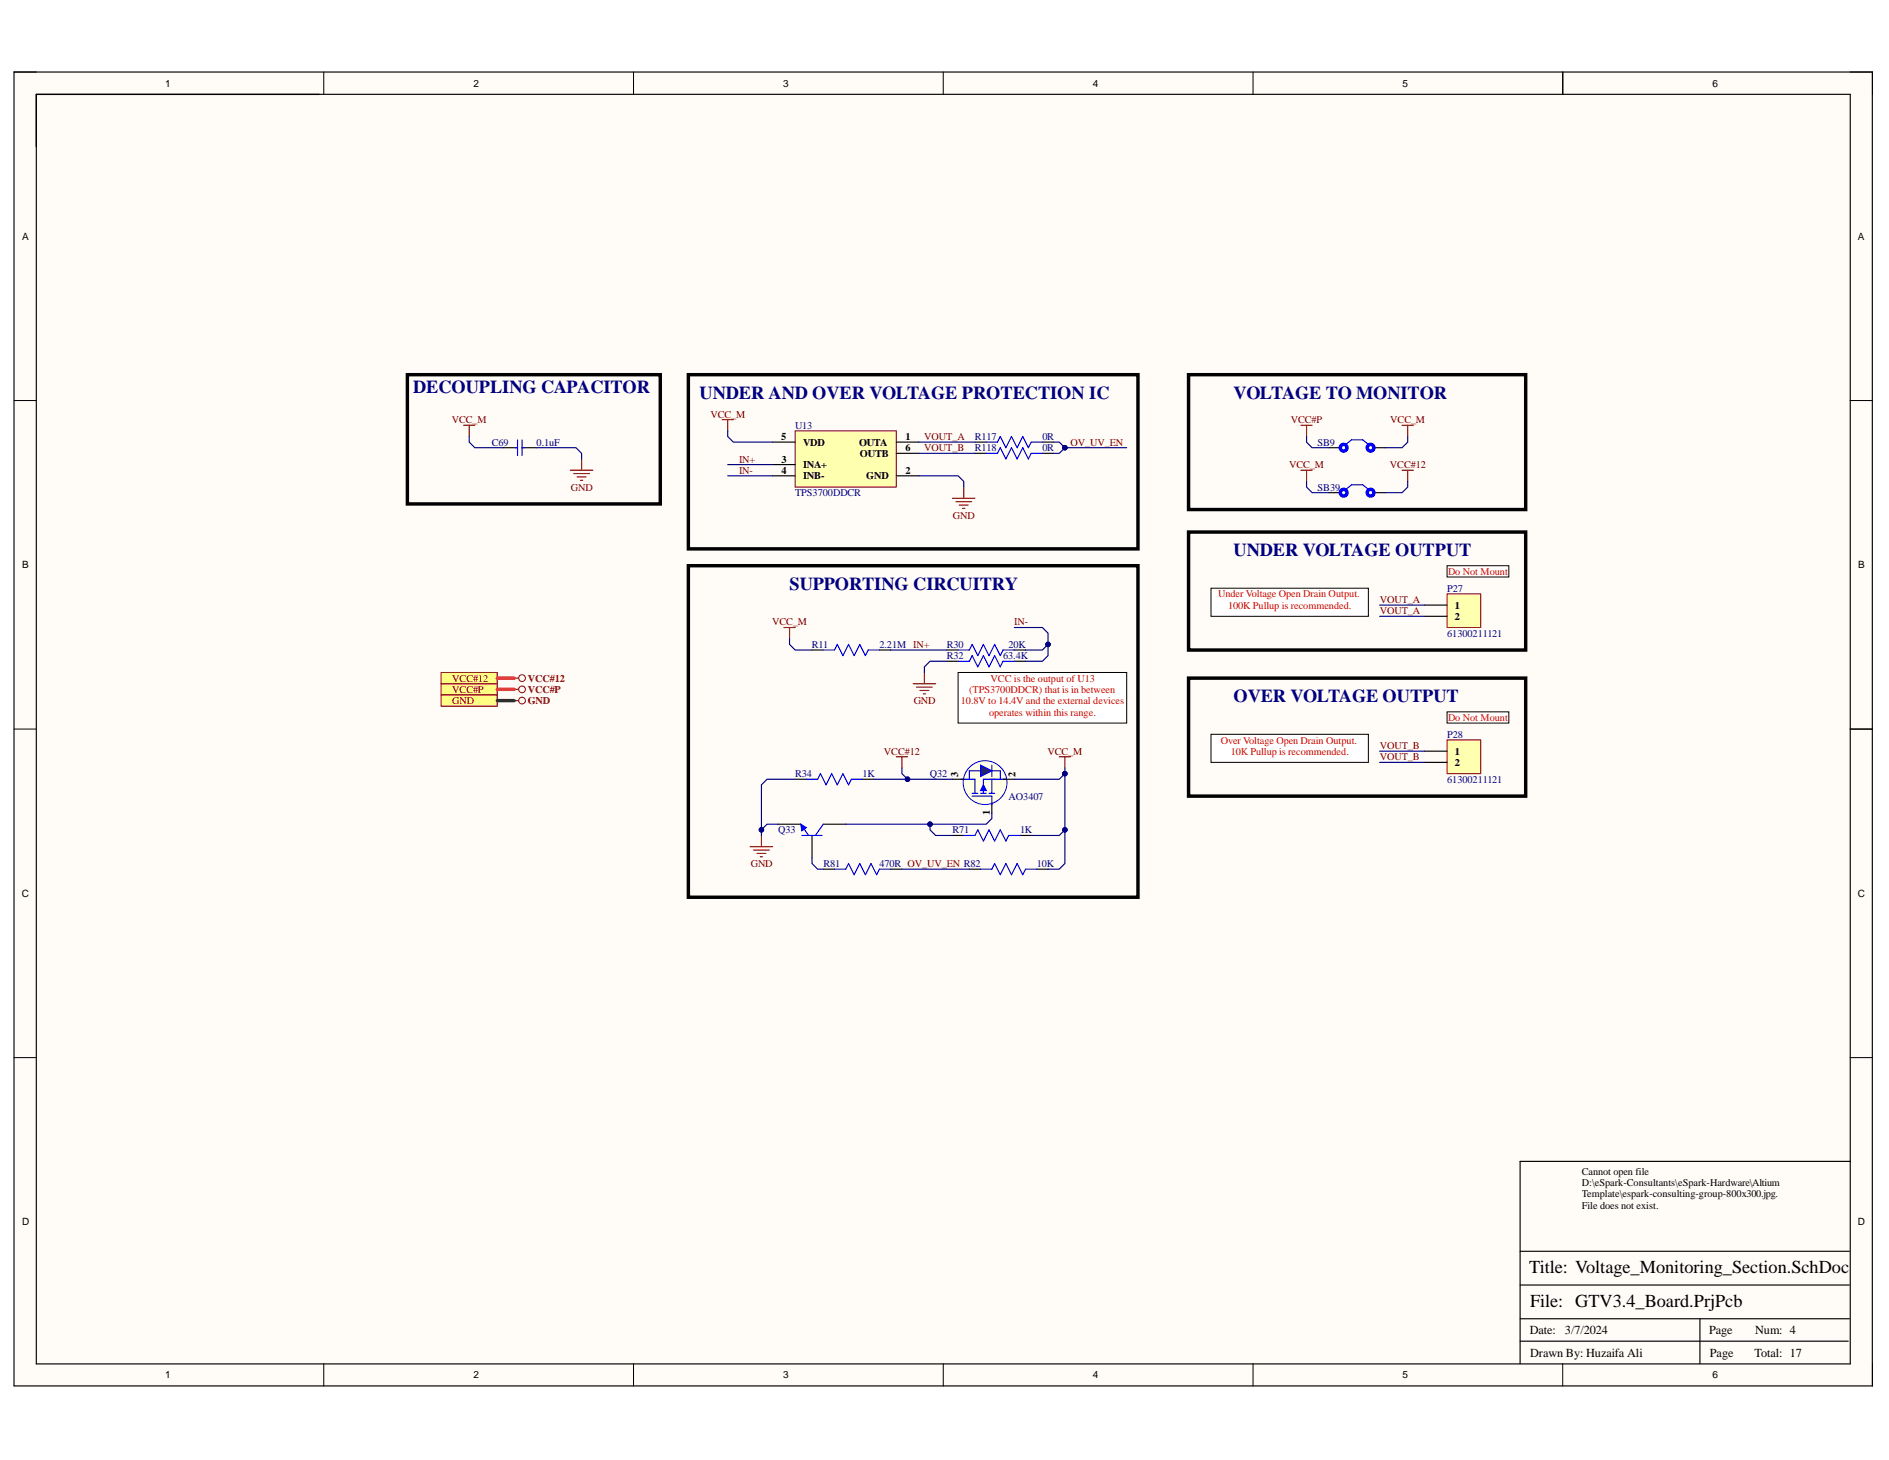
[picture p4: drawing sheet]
<svg xmlns="http://www.w3.org/2000/svg" width="279mm" height="216mm" viewBox="0 0 279 216" stroke-linecap="round" stroke-linejoin="round" font-family="sans-serif">
<g fill="#fffcf8">
<path d="M2.1 10.7h274.9v194.3h-274.9z" fill-rule="evenodd"/>
<path d="M5.4 14h268.2v187.7h-268.2z" fill-rule="evenodd"/>
</g>
<g fill="none" stroke="#000" stroke-width=".15">
<path d="M2.1 10.7h3.3M47.9 10.7v3.3M93.7 10.7v3.3M139.5 10.7v3.3M185.3 10.7v3.3M231.1 10.7v3.3M273.6 10.7h3.4v3.3M2.1 59.2h3.3M273.6 59.2h3.4M2.1 107.8h3.3M273.6 107.8h3.4M2.1 156.4h3.3"/>
<path d="M273.6 156.4h3.4M47.9 201.7v3.3M93.7 201.7v3.3M139.5 201.7v3.3M185.3 201.7v3.3M231.1 201.7v3.3M277 201.7v3.3"/>
</g>
<path d="M2.1 10.7h274.8v194.2h-274.8zM5.4 13.9h268.3v187.8h-268.3zM5.4 14h41.8M231.1 10.7v3.2M273.7 107.8h3.3M273.7 171.7h-48.9v30M224.8 198.3h48.6M224.8 195h48.7M224.8 190h48.7M224.8 185h48.7M251.4 195v6.7" fill="none" stroke="#000" stroke-width=".17"/>
<path d="M84.4 69.5h3.3M84.9 70h2.3M85.4 70.5h1.3M85.9 71h.3M86 67.9v1.6" fill="none" stroke="#800000" stroke-width=".17"/>
<path d="M60.3 55.4h37.4v19.1h-37.4zM101.8 55.4h66.5v25.8h-66.5zM175.8 55.4h49.9v19.9h-49.9z" fill="none" stroke="#000" stroke-width=".51"/>
<path d="M117.6 63.7h15v8.3h-15z" fill-rule="evenodd" fill="#ffffb0"/>
<path d="M117.6 63.7h15v8.3h-15z" fill="none" stroke="#800000" stroke-width=".15"/>
<path d="M74.4 66.2h2.1M77.2 66.2h2.2M114.3 65.4h3.3M114.3 70.4h3.3M114.3 68.7h3.3M132.6 65.4h3.3M132.6 70.4h3.3M132.6 67h3.3M120.1 96.1h1.7M130.1 96.1h1.6" fill="none" stroke="#000" stroke-width=".17"/>
<path d="M76.2 66.2h.3M76.5 65v2.4M77.2 65v2.4M77.2 66.2h.3M121.8 96.1h1.6l.4-.8 .9 1.7 .8-1.7 .8 1.7 .9-1.7 .8 1.7 .4-.9h1.7" fill="none" stroke="#00f" stroke-width=".17"/>
<path d="M106.8 62.1h1.7M107.6 62.1v1.6M140.9 73.7h3.3M141.4 74.2h2.3M141.9 74.7h1.3M142.4 75.2h.3M142.5 72v1.7M136.7 99.4v1.7M135.1 101.1h3.3M135.6 101.6h2.3M136.1 102.1h1.3M136.6 102.6h.3" fill="none" stroke="#800000" stroke-width=".17"/>
<path d="M175.8 78.7h49.9v17.4h-49.9z" fill="none" stroke="#000" stroke-width=".51"/>
<path d="M214 87.8h5v5h-5z" fill-rule="evenodd" fill="#ffffb0"/>
<path d="M214 87.8h5v5h-5z" fill="none" stroke="#800000" stroke-width=".15"/>
<path d="M210.7 89.5h3.3M210.7 91.1h3.3" fill="none" stroke="#000" stroke-width=".17"/>
<path d="M179.1 87h23.3v4.1h-23.3z" fill-rule="evenodd" fill="#fff"/>
<path d="M179.1 87h23.3v4.1h-23.3z" fill="none" stroke="#000" stroke-width=".15"/>
<path d="M175.8 100.3h49.9v17.4h-49.9z" fill="none" stroke="#000" stroke-width=".51"/>
<path d="M214 109.4h5v5h-5z" fill-rule="evenodd" fill="#ffffb0"/>
<path d="M214 109.4h5v5h-5z" fill="none" stroke="#800000" stroke-width=".15"/>
<path d="M210.7 111.1h3.3M210.7 112.7h3.3" fill="none" stroke="#000" stroke-width=".17"/>
<path d="M179.1 108.6h23.3v4.1h-23.3z" fill-rule="evenodd" fill="#fff"/>
<path d="M179.1 108.6h23.3v4.1h-23.3z" fill="none" stroke="#000" stroke-width=".15"/>
<path d="M101.8 83.7h66.5v49h-66.5z" fill="none" stroke="#000" stroke-width=".51"/>
<path d="M68.6 62.9h1.6M69.4 62.9v1.6M192.4 62.9h1.7M193.3 62.9v1.6" fill="none" stroke="#800000" stroke-width=".17"/>
<path d="M141.7 99.4h24.9v7.5h-24.9z" fill-rule="evenodd" fill="#fff"/>
<path d="M141.7 99.4h24.9v7.5h-24.9z" fill="none" stroke="#000" stroke-width=".15"/>
<path d="M65.2 101.1h8.4v1.7h-8.4z" fill-rule="evenodd" fill="#ffff80"/>
<g fill="none" stroke="#800000" stroke-width=".15">
<path d="M65.2 101.1h8.4v1.7h-8.4z"/>
<circle cx="77.2" cy="101.9" r=".5"/>
</g>
<path d="M76 101.9h.7" fill="none" stroke="#800000" stroke-width=".17"/>
<path d="M65.2 102.8h8.4v1.6h-8.4z" fill-rule="evenodd" fill="#ffff80"/>
<g fill="none" stroke="#800000" stroke-width=".15">
<path d="M65.2 102.8h8.4v1.6h-8.4z"/>
<circle cx="77.2" cy="103.6" r=".5"/>
</g>
<path d="M76 103.6h.7" fill="none" stroke="#800000" stroke-width=".17"/>
<path d="M214 83.7h9.2v1.6h-9.2z" fill-rule="evenodd" fill="#fff"/>
<path d="M214 83.7h9.2v1.6h-9.2z" fill="none" stroke="#000" stroke-width=".15"/>
<path d="M214 105.3h9.2v1.6h-9.2z" fill-rule="evenodd" fill="#fff"/>
<path d="M214 105.3h9.2v1.6h-9.2z" fill="none" stroke="#000" stroke-width=".15"/>
<path d="M196.6 66.2h1.6M203.2 66.2h1.7" fill="none" stroke="#000" stroke-width=".17"/>
<g fill="none" stroke="#00f" stroke-width=".51">
<circle cx="198.7" cy="66.2" r=".5"/>
<circle cx="202.7" cy="66.2" r=".5"/>
</g>
<path d="M199.1 65.7l.8-.7h1.7l.8 .7" fill="none" stroke="#00f" stroke-width=".17"/>
<path d="M65.2 99.4h8.4v1.7h-8.4z" fill-rule="evenodd" fill="#ffff80"/>
<g fill="none" stroke="#800000" stroke-width=".15">
<path d="M65.2 99.4h8.4v1.7h-8.4z"/>
<circle cx="77.2" cy="100.3" r=".5"/>
</g>
<path d="M76 100.3h.7M132.6 111.9h1.6M133.4 111.9v1.7M156.7 111.9h1.6M157.5 111.9v1.7M111 125.2h3.3M111.5 125.7h2.3M112 126.2h1.3M112.5 126.7h.3M112.6 123.5v1.7" fill="none" stroke="#800000" stroke-width=".17"/>
<path d="M140.1 96.1h1.6M140.1 97.8h1.6M150 96.1h1.7M150 97.8h1.7M117.6 115.2h1.7M127.6 115.2h1.6M115.1 121.9h3.3M120.1 123.5v3.4M121.8 121.9h3.3M143.4 128.5h1.6M153.4 128.5h1.6" fill="none" stroke="#000" stroke-width=".17"/>
<path d="M141.7 96.1h1.7l.4-.8 .8 1.7 .9-1.7 .8 1.7 .8-1.7 .8 1.7 .5-.9h1.6M141.7 97.8h1.7l.4-.8 .8 1.6 .9-1.6 .8 1.6 .8-1.6 .8 1.6 .5-.8h1.6M119.3 115.2h1.6l.5-.8 .8 1.7 .8-1.7 .8 1.7 .9-1.7 .8 1.7 .4-.9h1.7M118.4 121.9l1.2 1.6M118.6 123.5h3M121.8 121.9l-1.2 1.6M145 128.5h1.7l.4-.8 .8 1.7 .9-1.7 .8 1.7 .8-1.7 .9 1.7 .4-.9h1.7" fill="none" stroke="#00f" stroke-width=".17"/>
<path d="M118.4 121.9l.9 .5-.7 .5z" fill="#00f"/>
<path d="M118.4 121.9l.9 .5-.7 .5z" fill="none" stroke="#00f" stroke-width=".15"/>
<path d="M196.6 72.9h1.6M203.2 72.9h1.7M146.7 118.6v1.6M121.8 128.5h1.6M131.7 128.5h1.7M140.9 123.5h1.6M150.9 123.5h1.6" fill="none" stroke="#000" stroke-width=".17"/>
<path d="M199.1 72.4l.8-.7h1.7l.8 .7M123.4 128.5h1.7l.4-.8 .8 1.7 .9-1.7 .8 1.7 .8-1.7 .9 1.7 .4-.9h1.6M142.5 123.5h1.7l.4-.8 .9 1.7 .8-1.7 .8 1.7 .8-1.7 .9 1.7 .4-.9h1.7" fill="none" stroke="#00f" stroke-width=".17"/>
<g fill="none" stroke="#00f" stroke-width=".51">
<circle cx="198.7" cy="72.9" r=".5"/>
<circle cx="202.7" cy="72.9" r=".5"/>
</g>
<path d="M192.4 69.5h1.7M193.3 69.5v1.7M207.4 62.9h1.6M207.4 69.5h1.6M208.2 62.9v1.6M208.2 69.5v1.7M115.9 92.8h1.7M116.8 92.8v1.7" fill="none" stroke="#800000" stroke-width=".17"/>
<circle cx="145.7" cy="115.7" r="3.2" fill="#ffffe8"/>
<circle cx="145.7" cy="115.7" r="3.2" fill="none" stroke="#00f" stroke-width=".15"/>
<path d="M142.1 115.2h2.1v2.1M143.8 117.7h2.9v1.3M143.8 117.3h.8M145 117.3h.9M146.3 117.3h.8M146.7 115.2v2.1M148.8 115.2h-3.3v2.1" fill="none" stroke="#00f" stroke-width=".17"/>
<path d="M145.5 116.1l.4 .8h-.9z" fill="#00f"/>
<path d="M143.4 115.2v-1.2h4.5v1.2M145.5 116.1l.4 .8h-.9zM146.7 113.2v1.6" fill="none" stroke="#00f" stroke-width=".17"/>
<path d="M140.9 115.2h1.6M148.4 115.2h1.6" fill="none" stroke="#000" stroke-width=".17"/>
<path d="M145 113.2l1.7 .8-1.7 .8z" fill="#073763"/>
<path d="M145.9 65.4h1.6l.4-.9 .9 1.7 .8-1.7 .8 1.7 .9-1.7 .8 1.7 .4-.8h1.7M145.9 67h1.6l.4-.8 .9 1.7 .8-1.7 .8 1.7 .9-1.7 .8 1.7 .4-.9h1.7M145 113.2l1.7 .8-1.7 .8z" fill="none" stroke="#00f" stroke-width=".17"/>
<path d="M144.2 65.4h1.7M144.2 67h1.7M154.2 65.4h1.6M154.2 67h1.6" fill="none" stroke="#000" stroke-width=".17"/>
<g fill="none" stroke="#000080" stroke-width=".17">
<path d="M69.4 64.5v.9l.8 .8h4.2M79.4 66.2h5.8l.8 .8v.9M107.6 63.7v.8l.9 .9h5.8M107.6 68.7h6.7M107.6 70.4h6.7M135.9 70.4h5.8l.8 .8v.8M193.3 64.5v.9l.8 .8h2.5M131.7 96.1h8.4M140.1 97.8h-2.5l-.9 .8v.8M151.7 96.1h2.5l.8-.8v1.7l-.8 .8h-2.5M204.1 91.1h6.6M204.1 89.5h6.6"/>
<path d="M204.1 112.7h6.6M204.1 111.1h6.6"/>
</g>
<circle cx="155" cy="95.3" r=".33" fill="#000080"/>
<circle cx="155" cy="95.3" r=".33" fill="none" stroke="#000080" stroke-width=".15"/>
<path d="M150 92.8h4.2l.8 .8v1.7" fill="none" stroke="#000080" stroke-width=".17"/>
<circle cx="155" cy="95.3" r=".33" fill="#000080"/>
<circle cx="155" cy="95.3" r=".33" fill="none" stroke="#000080" stroke-width=".15"/>
<path d="M73.6 103.6h2.4" fill="none" stroke="#274e13" stroke-width=".51"/>
<path d="M73.6 101.9h2.4M73.6 100.3h2.4" fill="none" stroke="#f00" stroke-width=".51"/>
<path d="M129.2 115.2h11.7" fill="none" stroke="#000080" stroke-width=".17"/>
<circle cx="134.2" cy="115.2" r=".33" fill="#000080"/>
<circle cx="134.2" cy="115.2" r=".33" fill="none" stroke="#000080" stroke-width=".15"/>
<path d="M115.1 121.9h-1.6l-.9 .8" fill="none" stroke="#000080" stroke-width=".17"/>
<circle cx="112.6" cy="122.7" r=".33" fill="#000080"/>
<circle cx="112.6" cy="122.7" r=".33" fill="none" stroke="#000080" stroke-width=".15"/>
<path d="M133.4 113.6v.8l.8 .8" fill="none" stroke="#000080" stroke-width=".17"/>
<circle cx="134.2" cy="115.2" r=".33" fill="#000080"/>
<circle cx="134.2" cy="115.2" r=".33" fill="none" stroke="#000080" stroke-width=".15"/>
<path d="M117.6 115.2h-4.1l-.9 .9v7.4" fill="none" stroke="#000080" stroke-width=".17"/>
<circle cx="112.6" cy="122.7" r=".33" fill="#000080"/>
<circle cx="112.6" cy="122.7" r=".33" fill="none" stroke="#000080" stroke-width=".15"/>
<path d="M146.7 120.2v.9l-.8 .8h-20.8" fill="none" stroke="#000080" stroke-width=".17"/>
<circle cx="137.6" cy="121.9" r=".33" fill="#000080"/>
<circle cx="137.6" cy="121.9" r=".33" fill="none" stroke="#000080" stroke-width=".15"/>
<path d="M137.6 121.9v.8l.8 .8h2.5" fill="none" stroke="#000080" stroke-width=".17"/>
<circle cx="137.6" cy="121.9" r=".33" fill="#000080"/>
<circle cx="137.6" cy="121.9" r=".33" fill="none" stroke="#000080" stroke-width=".15"/>
<path d="M157.5 113.6v.8l-.8 .8h-6.7M120.1 126.9v.8l.8 .8h.9" fill="none" stroke="#000080" stroke-width=".17"/>
<circle cx="157.5" cy="114.4" r=".33" fill="#000080"/>
<circle cx="157.5" cy="114.4" r=".33" fill="none" stroke="#000080" stroke-width=".15"/>
<path d="M133.4 128.5h10M157.5 122.7v5l-.8 .8h-1.7" fill="none" stroke="#000080" stroke-width=".17"/>
<circle cx="157.5" cy="122.7" r=".33" fill="#000080"/>
<circle cx="157.5" cy="122.7" r=".33" fill="none" stroke="#000080" stroke-width=".15"/>
<path d="M157.5 114.4v8.3l-.8 .8h-4.2" fill="none" stroke="#000080" stroke-width=".17"/>
<circle cx="157.5" cy="114.4" r=".33" fill="#000080"/>
<circle cx="157.5" cy="114.4" r=".33" fill="none" stroke="#000080" stroke-width=".15"/>
<circle cx="157.5" cy="122.7" r=".33" fill="#000080"/>
<circle cx="157.5" cy="122.7" r=".33" fill="none" stroke="#000080" stroke-width=".15"/>
<path d="M135.9 65.4h8.3M155.8 65.4h.9l.8 .8h9.1M193.3 71.2v.8l.8 .9h2.5M208.2 64.5v.9l-.8 .8h-2.5M208.2 71.2v.8l-.8 .9h-2.5M116.8 94.5v.8l.8 .8h2.5" fill="none" stroke="#000080" stroke-width=".17"/>
<circle cx="157.5" cy="66.2" r=".33" fill="#000080"/>
<circle cx="157.5" cy="66.2" r=".33" fill="none" stroke="#000080" stroke-width=".15"/>
<path d="M135.9 67h8.3M157.5 66.2l-.8 .8h-.9" fill="none" stroke="#000080" stroke-width=".17"/>
<circle cx="157.5" cy="66.2" r=".33" fill="#000080"/>
<circle cx="157.5" cy="66.2" r=".33" fill="none" stroke="#000080" stroke-width=".15"/>
<g font-size="2.7" fill="#000080">
<text x="61.1" y="58.2">DECOUPLING CAPACITOR</text>
<text x="103.5" y="59">UNDER AND OVER VOLTAGE PROTECTION IC</text>
<text x="182.5" y="59">VOLTAGE TO MONITOR</text>
<text x="182.5" y="82.3">UNDER VOLTAGE OUTPUT</text>
<text x="116.8" y="87.2">SUPPORTING CIRCUITRY</text>
<text x="182.5" y="103.9">OVER VOLTAGE OUTPUT</text>
</g>
<g font-size="2.7">
<text x="226.2" y="188.3">Title: Voltage_Monitoring_Section.SchDoc</text>
<text x="226.3" y="193.3">File: GTV3.4_Board.PrjPcb</text>
</g>
<g font-size="1.8">
<text x="226.3" y="197.3">Date:</text>
<text x="231.5" y="197.3">3/7/2024</text>
<text x="252.8" y="197.3">Page</text>
<text x="259.6" y="197.3">Num: 4</text>
<text x="226.3" y="200.6">Drawn By: Huzaifa Ali</text>
<text x="252.9" y="200.6">Page</text>
<text x="259.5" y="200.6">Total: 17</text>
</g>
<g font-size="1.5">
<text x="24.4" y="12.8">1</text>
<text x="70" y="12.8">2</text>
<text x="115.9" y="12.8">3</text>
<text x="161.7" y="12.8">4</text>
<text x="207.4" y="12.8">5</text>
<text x="253.3" y="12.8">6</text>
<text x="3.3" y="35.5">A</text>
<text x="274.8" y="35.5">A</text>
<text x="115.6" y="65.1">5</text>
<text x="118.8" y="65.9">VDD</text>
<text x="127.1" y="65.9">OUTA</text>
<text x="133.9" y="65.1">1</text>
<text x="115.6" y="68.4">3</text>
<text x="115.6" y="70">4</text>
<text x="118.8" y="69.2">INA+</text>
<text x="118.8" y="70.9">INB-</text>
<text x="127.2" y="67.6">OUTB</text>
<text x="128.1" y="70.9">GND</text>
<text x="133.9" y="70">2</text>
<text x="133.9" y="66.7">6</text>
<text x="3.3" y="84">B</text>
<text x="215.2" y="90">1</text>
<text x="274.9" y="84">B</text>
<text x="215.2" y="91.6">2</text>
<text x="215.2" y="111.6">1</text>
<text x="215.2" y="113.2">2</text>
<text x="141.7" y="114.9" transform="rotate(-90 141.7 114.9)">3</text>
<text x="150.2" y="114.9" transform="rotate(-90 150.2 114.9)">2</text>
<text x="146.4" y="120.5" transform="rotate(-90 146.4 120.5)">1</text>
<text x="3.2" y="132.6">C</text>
<text x="274.8" y="132.6">C</text>
<text x="234" y="173.7">Cannot open file</text>
<text x="234" y="175.4">D:\eSpark-Consultants\eSpark-Hardware\Altium</text>
<text x="234" y="177.1">Template\espark-consulting-group-800x300.jpg.</text>
<text x="234" y="178.7">File does not exist.</text>
<text x="3.3" y="181.2">D</text>
<text x="274.8" y="181.2">D</text>
<text x="24.4" y="203.8">1</text>
<text x="70" y="203.8">2</text>
<text x="115.9" y="203.8">3</text>
<text x="161.7" y="203.8">4</text>
<text x="207.4" y="203.8">5</text>
<text x="253.3" y="203.8">6</text>
</g>
<g font-size="1.5" fill="#800000">
<text x="66.8" y="62.6">VCC_M</text>
<text x="105.1" y="61.8">VCC_M</text>
<text x="136.7" y="65.1">VOUT_A</text>
<text x="158.3" y="65.9">OV_UV_EN</text>
<text x="190.9" y="62.6">VCC#P</text>
<text x="205.6" y="62.6">VCC_M</text>
<text x="109.3" y="68.4">IN+</text>
<text x="109.3" y="70">IN-</text>
<text x="136.7" y="66.7">VOUT_B</text>
<text x="190.7" y="69.2">VCC_M</text>
<text x="205.6" y="69.2">VCC#12</text>
<text x="84.4" y="72.5">GND</text>
<text x="140.9" y="76.7">GND</text>
<text x="204.1" y="89.2">VOUT_A</text>
<text x="114.2" y="92.5">VCC_M</text>
<text x="150" y="92.5">IN-</text>
<text x="204.1" y="90.8">VOUT_A</text>
<text x="66.9" y="100.8">VCC#12</text>
<text x="78.1" y="100.8">VCC#12</text>
<text x="66.9" y="102.5">VCC#P</text>
<text x="66.9" y="104.1">GND</text>
<text x="78.1" y="102.5">VCC#P</text>
<text x="78.1" y="104.1">GND</text>
<text x="135.1" y="104.1">GND</text>
<text x="130.7" y="111.6">VCC#12</text>
<text x="154.9" y="111.6">VCC_M</text>
<text x="204.1" y="110.8">VOUT_B</text>
<text x="204.1" y="112.4">VOUT_B</text>
<text x="111" y="128.2">GND</text>
</g>
<g font-size="1.5" fill="#000080">
<text x="72.7" y="65.9">C69</text>
<text x="79.4" y="65.9">0.1uF</text>
<text x="117.6" y="63.4">U13</text>
<text x="144.2" y="65.1">R117</text>
<text x="154.2" y="65.1">0R</text>
<text x="194.9" y="65.9">SB9</text>
<text x="144.2" y="66.7">R118</text>
<text x="154.2" y="66.7">0R</text>
<text x="117.6" y="73.4">TPS3700DDCR</text>
<text x="194.9" y="72.5">SB39</text>
<text x="214" y="87.5">P27</text>
<text x="120.1" y="95.8">R11</text>
<text x="130.1" y="95.8">2.21M IN+</text>
<text x="140" y="95.8">R30</text>
<text x="149.2" y="95.8">20K</text>
<text x="214" y="94.1">61300211121</text>
<text x="140" y="97.5">R32</text>
<text x="148.4" y="97.5">63.4K</text>
<text x="214" y="109.1">P28</text>
<text x="117.6" y="114.9">R34</text>
<text x="127.6" y="114.9">1K</text>
<text x="137.6" y="114.9">Q32</text>
<text x="149.2" y="118.2">AO3407</text>
<text x="214" y="115.7">61300211121</text>
<text x="115.1" y="123.2">Q33</text>
<text x="140.9" y="123.2">R71</text>
<text x="150.9" y="123.2">1K</text>
<text x="121.8" y="128.2">R81</text>
<text x="130.1" y="128.2">470R OV_UV_EN R82</text>
<text x="153.4" y="128.2">10K</text>
</g>
<g font-size="1.5" fill="#f00">
<text x="180.2" y="88.3">Under Voltage Open Drain Output.</text>
<text x="181.7" y="90">100K Pullup is recommended.</text>
<text x="214.2" y="85">Do Not Mount</text>
<text x="146.5" y="100.8">VCC is the output of U13</text>
<text x="142.1" y="104.1">10.8V to 14.4V and the external devices</text>
<text x="143.3" y="102.5">(TPS3700DDCR) that is in between</text>
<text x="146.3" y="105.8">operates within this range.</text>
<text x="214.2" y="106.6">Do Not Mount</text>
<text x="180.6" y="109.9">Over Voltage Open Drain Output.</text>
<text x="182" y="111.6">10K Pullup is recommended.</text>
</g>
</svg>
